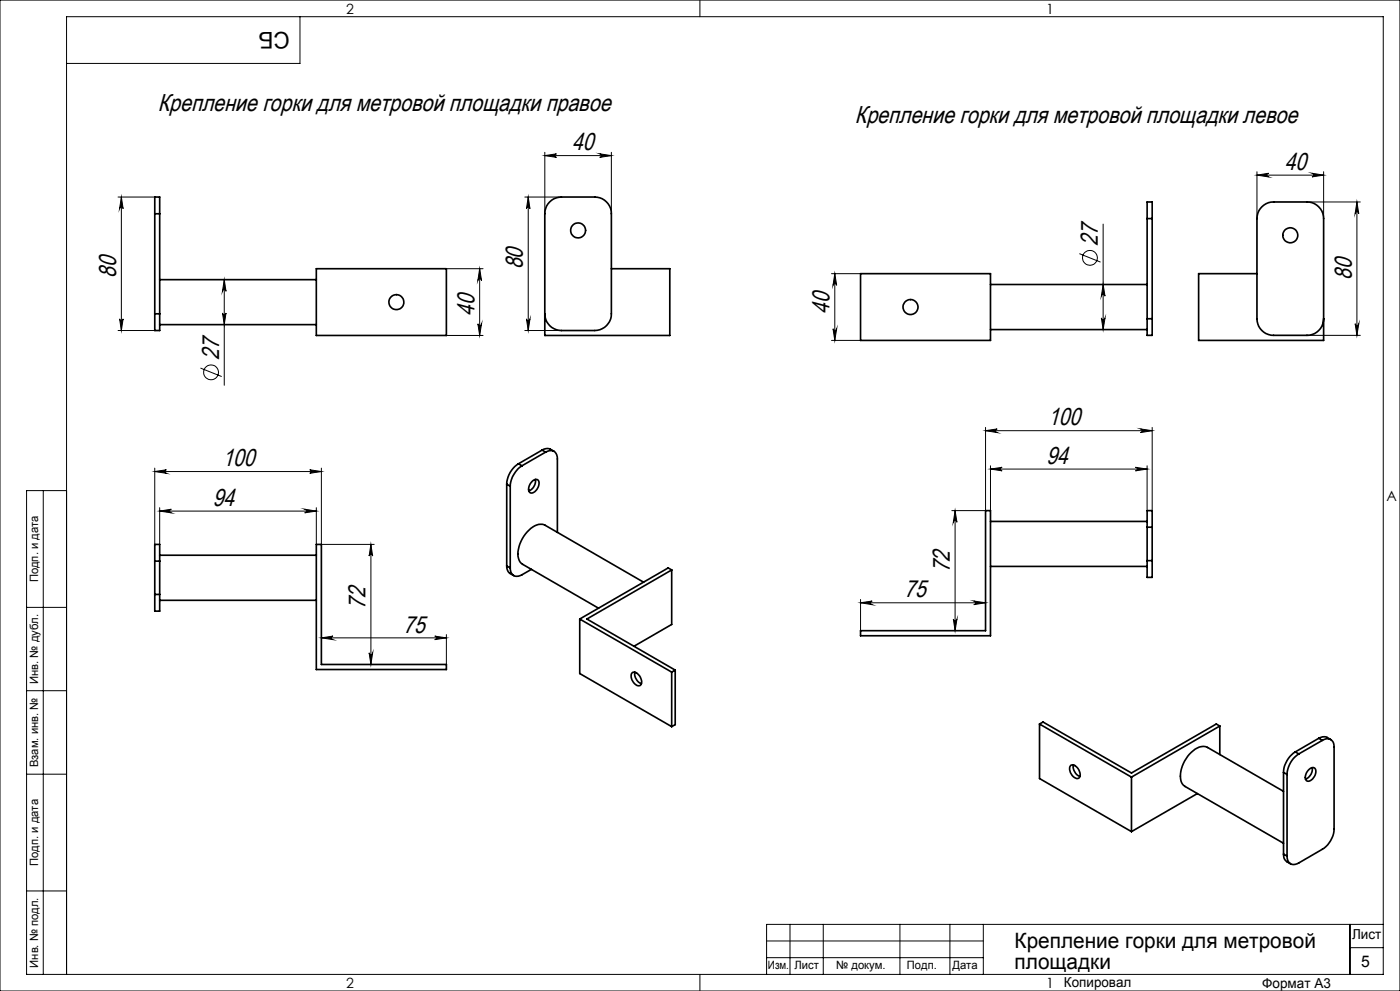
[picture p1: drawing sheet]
<svg xmlns="http://www.w3.org/2000/svg" width="420mm" height="297mm" viewBox="0 0 420 297" stroke-linecap="round" stroke-linejoin="round" font-family="sans-serif">
<g fill="none" stroke="#000" stroke-width=".3">
<path d="M0 0h420v297h-420zM90 5v14h-70M210 0v5M35.4 59.1h11M36.4 59.1l.5 3.4a.53 .53 0 0 0-.5-.5 .53 .53 0 0 0-.5 .5zM36.4 59.1v40M157.4 59.1h11M158.5 59.1v40M158.5 59.1l.5 3.4a.53 .53 0 0 0-.5-.5 .53 .53 0 0 0-.6 .5zM163.4 45.6v18.4M163.4 46.6h20M163.4 46.6l3.5-.5a.53 .53 0 0 0-.5 .5 .53 .53 0 0 0 .5 .6z"/>
<path d="M179.9 46.1l3.5 .5-3.5 .6a.53 .53 0 0 0 .6-.6 .53 .53 0 0 0-.6-.5zM183.4 45.6v18.4M377.1 51.5v14M377.1 52.5h20M377.1 52.5l3.5-.6a.55 .55 0 0 0-.5 .6 .55 .55 0 0 0 .5 .5zM393.6 51.9l3.5 .6-3.5 .5a.55 .55 0 0 0 .5-.5 .55 .55 0 0 0-.5-.6zM397.1 51.5v14M323.8 76l6.4 2.6M330.9 67.2v31.6M392.1 60.5h16M407.1 60.5l.5 3.5a.55 .55 0 0 0-.5-.5 .55 .55 0 0 0-.6 .5zM407.1 60.5v40"/>
<path d="M35.4 99.1h11M35.9 95.6a.53 .53 0 0 0 .5 .5 .53 .53 0 0 0 .5-.5l-.5 3.5zM66.7 93.8a.53 .53 0 0 0 .6 .5 .53 .53 0 0 0 .5-.5l-.5 3.5zM67.3 83.8l.5 3.5a.53 .53 0 0 0-.5-.5 .53 .53 0 0 0-.6 .5zM67.3 83.8v31.7M133.9 80.5h11M143.4 97a.55 .55 0 0 0 .5 .5 .55 .55 0 0 0 .6-.5l-.6 3.5zM143.9 80.5l.6 3.6a.55 .55 0 0 0-.6-.6 .55 .55 0 0 0-.5 .6zM143.9 80.5v20M157.4 99.1h11M157.9 95.6a.53 .53 0 0 0 .6 .5 .53 .53 0 0 0 .5-.5l-.5 3.5zM249.4 82h8.7"/>
<path d="M249.9 98.5a.55 .55 0 0 0 .6 .5 .55 .55 0 0 0 .5-.5l-.6 3.5zM250.4 82l.6 3.5a.55 .55 0 0 0-.5-.5 .55 .55 0 0 0-.6 .5zM250.4 82v20M330.4 95.3a.55 .55 0 0 0 .6 .5 .55 .55 0 0 0 .5-.5l-.6 3.5zM330.9 85.3l.6 3.5a.55 .55 0 0 0-.5-.5 .55 .55 0 0 0-.6 .5zM406.5 97a.55 .55 0 0 0 .6 .5 .55 .55 0 0 0 .5-.5l-.5 3.5zM60.1 110.3l6.4 2.6M133.9 100.5h11M249.4 102h8.7M392.1 100.5h16M295.7 129.1l3.5-.6a.55 .55 0 0 0-.5 .6 .55 .55 0 0 0 .5 .5zM295.7 128.1v24.9h-10.2"/>
<path d="M295.7 129.1h50M297.1 139.6v13.4M342.2 128.5l3.5 .6-3.5 .5a.55 .55 0 0 0 .5-.5 .55 .55 0 0 0-.5-.6zM344.1 139.6v13.4M345.7 128.1v24.9M13 147v145M20 147h-12v145h407v-287h-395v287M46.4 140.3v22.9M46.4 141.3h50M46.4 141.3l3.5-.5a.53 .53 0 0 0-.5 .5 .53 .53 0 0 0 .5 .5zM47.9 152.1v11.1M47.9 153.2h47"/>
<path d="M47.9 153.2l3.5-.6a.55 .55 0 0 0-.5 .6 .55 .55 0 0 0 .5 .5zM91.4 152.6l3.5 .6-3.5 .5a.55 .55 0 0 0 .5-.5 .55 .55 0 0 0-.5-.6zM92.9 140.8l3.5 .5-3.5 .5a.53 .53 0 0 0 .5-.5 .53 .53 0 0 0-.5-.5zM94.9 152.1v11.1M96.4 140.3v22.9h15.9M286.5 153l.6 3.5a.55 .55 0 0 0-.6-.5 .55 .55 0 0 0-.5 .5zM286.5 153v36M297.1 140.6l3.5-.6a.53 .53 0 0 0-.5 .6 .53 .53 0 0 0 .5 .5zM297.1 140.6h47M340.6 140l3.5 .6-3.5 .5a.53 .53 0 0 0 .6-.5 .53 .53 0 0 0-.6-.6zM111.3 163.2v35.9M111.3 163.2l.5 3.4a.53 .53 0 0 0-.5-.4 .53 .53 0 0 0-.6 .4z"/>
<path d="M258.2 179.7v9.3M8 182h12M96.4 191.2h37.5M96.4 191.2l3.5-.6a.53 .53 0 0 0-.5 .6 .53 .53 0 0 0 .5 .5zM110.7 195.6a.53 .53 0 0 0 .6 .6 .53 .53 0 0 0 .5-.6l-.5 3.5zM130.4 190.6l3.5 .6-3.5 .5a.53 .53 0 0 0 .5-.5 .53 .53 0 0 0-.5-.6zM133.9 190.2v8.9M258.2 180.7h37.5M258.2 180.7l3.5-.6a.55 .55 0 0 0-.5 .6 .55 .55 0 0 0 .5 .5zM286 185.5a.55 .55 0 0 0 .5 .5 .55 .55 0 0 0 .6-.5l-.6 3.5zM292.1 180.1l3.6 .6-3.6 .5a.55 .55 0 0 0 .6-.5 .55 .55 0 0 0-.6-.6zM8 207h12"/>
<path d="M8 232h12M8 267h12M237 277v15M247 277v15M270 277v15M285 277v15M295 277v15M405 277v15M415 277h-185v15M210 292v5M230 282h65M230 287h65"/>
<path d="M405 284h10"/>
<circle cx="327" cy="77.3" r="2.22"/>
<circle cx="63.3" cy="111.6" r="2.23"/>
</g>
<g fill="#000">
<path d="M163.4 46.6l3.5-.5a.53 .53 0 0 0-.5 .5 .53 .53 0 0 0 .5 .6zM179.9 46.1l3.5 .5-3.5 .6a.53 .53 0 0 0 .6-.6 .53 .53 0 0 0-.6-.5z"/>
<path d="M377.1 52.5l3.5-.6a.55 .55 0 0 0-.5 .6 .55 .55 0 0 0 .5 .5zM393.6 51.9l3.5 .6-3.5 .5a.55 .55 0 0 0 .5-.5 .55 .55 0 0 0-.5-.6z"/>
<path d="M35.9 95.6a.53 .53 0 0 0 .5 .5 .53 .53 0 0 0 .5-.5l-.5 3.5zM36.4 59.1l.5 3.4a.53 .53 0 0 0-.5-.5 .53 .53 0 0 0-.5 .5z"/>
<path d="M67.3 83.8l.5 3.5a.53 .53 0 0 0-.5-.5 .53 .53 0 0 0-.6 .5zM66.7 93.8a.53 .53 0 0 0 .6 .5 .53 .53 0 0 0 .5-.5l-.5 3.5zM143.9 80.5l.6 3.6a.55 .55 0 0 0-.6-.6 .55 .55 0 0 0-.5 .6zM143.4 97a.55 .55 0 0 0 .5 .5 .55 .55 0 0 0 .6-.5l-.6 3.5zM330.9 85.3l.6 3.5a.55 .55 0 0 0-.5-.5 .55 .55 0 0 0-.6 .5zM330.4 95.3a.55 .55 0 0 0 .6 .5 .55 .55 0 0 0 .5-.5l-.6 3.5zM250.4 82l.6 3.5a.55 .55 0 0 0-.5-.5 .55 .55 0 0 0-.6 .5zM249.9 98.5a.55 .55 0 0 0 .6 .5 .55 .55 0 0 0 .5-.5l-.6 3.5zM407.1 60.5l.5 3.5a.55 .55 0 0 0-.5-.5 .55 .55 0 0 0-.6 .5zM406.5 97a.55 .55 0 0 0 .6 .5 .55 .55 0 0 0 .5-.5l-.5 3.5zM286.5 153l.6 3.5a.55 .55 0 0 0-.6-.5 .55 .55 0 0 0-.5 .5zM286 185.5a.55 .55 0 0 0 .5 .5 .55 .55 0 0 0 .6-.5l-.6 3.5z"/>
<path d="M92.9 140.8l3.5 .5-3.5 .5a.53 .53 0 0 0 .5-.5 .53 .53 0 0 0-.5-.5zM46.4 141.3l3.5-.5a.53 .53 0 0 0-.5 .5 .53 .53 0 0 0 .5 .5zM91.4 152.6l3.5 .6-3.5 .5a.55 .55 0 0 0 .5-.5 .55 .55 0 0 0-.5-.6zM47.9 153.2l3.5-.6a.55 .55 0 0 0-.5 .6 .55 .55 0 0 0 .5 .5zM130.4 190.6l3.5 .6-3.5 .5a.53 .53 0 0 0 .5-.5 .53 .53 0 0 0-.5-.6zM96.4 191.2l3.5-.6a.53 .53 0 0 0-.5 .6 .53 .53 0 0 0 .5 .5z"/>
<path d="M340.6 140l3.5 .6-3.5 .5a.53 .53 0 0 0 .6-.5 .53 .53 0 0 0-.6-.6zM297.1 140.6l3.5-.6a.53 .53 0 0 0-.5 .6 .53 .53 0 0 0 .5 .5zM342.2 128.5l3.5 .6-3.5 .5a.55 .55 0 0 0 .5-.5 .55 .55 0 0 0-.5-.6zM295.7 129.1l3.5-.6a.55 .55 0 0 0-.5 .6 .55 .55 0 0 0 .5 .5z"/>
<path d="M111.3 163.2l.5 3.4a.53 .53 0 0 0-.5-.4 .53 .53 0 0 0-.6 .4zM110.7 195.6a.53 .53 0 0 0 .6 .6 .53 .53 0 0 0 .5-.6l-.5 3.5zM158.5 59.1l.5 3.4a.53 .53 0 0 0-.5-.5 .53 .53 0 0 0-.6 .5zM157.9 95.6a.53 .53 0 0 0 .6 .5 .53 .53 0 0 0 .5-.5l-.5 3.5z"/>
<path d="M258.2 180.7l3.5-.6a.55 .55 0 0 0-.5 .6 .55 .55 0 0 0 .5 .5zM292.1 180.1l3.6 .6-3.6 .5a.55 .55 0 0 0 .6-.5 .55 .55 0 0 0-.6-.6z"/>
</g>
<g fill="none" stroke="#000" stroke-width=".5">
<path d="M46.4 64.1v-5h1.5v5M46.4 64.1v29.9M46.4 64.1h1.5M47.9 64.1v29.9M344.1 65.5v-5h1.6v5M344.1 65.5h1.6M344.1 65.5v30M345.7 65.5v30M46.4 94v5.1h1.5v-5.1M46.4 94h1.5M47.9 97.3h47M47.9 83.8h47"/>
<path d="M94.9 80.5h39v20h-39zM183.4 80.5h17.5v20h-37.5v-36.4a5 5 0 0 1 5-5h10a5 5 0 0 1 5 5v29.9a5 5 0 0 1-5 5.1h-10a5 5 0 0 1-5-5.1M258.2 82h38.9v20h-38.9zM297.1 85.3h47M297.1 98.8h47M344.1 95.5v5h1.6v-5M344.1 95.5h1.6M377.1 82h-17.5v20h37.5v-36.5a5 5 0 0 0-5-5h-10a5 5 0 0 0-5 5v30a5 5 0 0 0 5 5h10a5 5 0 0 0 5-5M155.5 139a7.6 7.6 0 0 0-3.5 6.1M155.5 139l1.1 .6M156.6 139.6a8 8 0 0 0-3.5 6.1M162.6 134.9l.6-.3a2.74 2.74 0 0 1 3 .7"/>
<path d="M162.6 134.9l1.1 .6M162.6 134.9l-7.1 4.1M163.7 135.5a2.15 2.15 0 0 1 2.5-.3 2.15 2.15 0 0 1 1 2.3v22.1M163.7 135.5l-7.1 4.1M152 145.1l1.1 .6M152 145.1v24.5M153.1 145.7v24.5M159.7 144.2a1.14 1.14 0 0 1 1.6-.4 1.14 1.14 0 0 1 .3 1.6 2.68 2.68 0 0 1-2.5 2.3 2.44 2.44 0 0 1 .6-3.5zM160.6 143.7a3.3 3.3 0 0 1-2 3.4M297.1 156.3h47M344.1 158v-5h1.6v5M344.1 158v10"/>
<path d="M344.1 158h1.6M345.7 158v10M46.4 168.2v-5h1.5v5M46.4 178.1v5.1h1.5v-5.1M46.4 168.2h1.5M46.4 178.1h1.5M46.4 168.2v9.9M47.9 179.9h47M47.9 166.4h47M47.9 168.2v9.9M94.9 163.2h1.5v35.9h37.5v1.6h-39zM152 169.6l.2 1.1a2.67 2.67 0 0 0 1.9 1.8"/>
<path d="M152 169.6l1.1 .6M153.1 170.2a2.16 2.16 0 0 0 1 2.3 2.16 2.16 0 0 0 2.5-.2l2.8-1.7M193.1 174.5l-29.6-17.1a4.7 4.7 0 0 0-5.4 2.1 9 9 0 0 0-2.4 8.3l1.1 1.3 22.8 13.2M201.5 170.8l-25.4 14.7 26.5 15.3M201.5 170.8l-1.1-.6-26.5 15.3M201.5 170.8v16.3l-11.3 6.6M297.1 169.8h47M344.1 168v5h1.6v-5M344.1 168h1.6M173.9 185.5l27.6 15.9M173.9 185.5v16.4l27.6 15.9M258.2 189h37.5v-36h1.4v37.5h-38.9z"/>
<path d="M189.7 201.6a2.44 2.44 0 0 1 2.7 2.3 1.15 1.15 0 0 1-.4 1.6 1.15 1.15 0 0 1-1.6-.6 2.75 2.75 0 0 1-.7-3.3zM190.4 201.5a3.2 3.2 0 0 0 2 3.4M201.5 201.4v16.4M202.6 200.8l-1.1 .6M202.6 200.8v16.4l-1.1 .6M311.9 217l1-.6 26.5 15.3 25.5-14.7 1 .6M311.9 217l27.5 15.9M311.9 217v16.3l27.5 15.9M365.9 217.6l-26.5 15.3M365.9 217.6v8.5M321.2 229.4a2.44 2.44 0 0 1 2.8 2.3 1.09 1.09 0 0 1-.2 1.4 1.09 1.09 0 0 1-1.5-.1 2.8 2.8 0 0 1-1.1-3.6zM322 229.3a3.1 3.1 0 0 0 2 3.4"/>
<path d="M339.4 232.9v16.3M359.2 237.8l-19.8 11.4M385.1 237.2l-22.8-13.2a4.2 4.2 0 0 0-4.9 1.5 9.4 9.4 0 0 0-3 9l1.1 1.2 29.6 17M385.1 231.5l1 .6M385.1 231.5v24.5M386.1 232.1v24.5M388.6 225.4a7.8 7.8 0 0 0-3.5 6.1M388.6 225.4l1 .6M389.6 226a7.8 7.8 0 0 0-3.5 6.1M392.4 230.9a1.2 1.2 0 0 1 1.2-.9 1.2 1.2 0 0 1 1.2 1 2.98 2.98 0 0 1-2.7 3.1 2.13 2.13 0 0 1 .3-3.2zM393.6 230.1a3.1 3.1 0 0 1-1.9 3.4M395.6 221.3l1.1-.5a2.71 2.71 0 0 1 2.5 .8"/>
<path d="M395.6 221.3l1.1 .6M395.6 221.3l-7 4.1M396.7 221.9a2.15 2.15 0 0 1 2.5-.3 2.15 2.15 0 0 1 1 2.3v24.5a7.6 7.6 0 0 1-3.5 6.1l-7.1 4.1a2.15 2.15 0 0 1-2.5 .3 2.15 2.15 0 0 1-1-2.3M396.7 221.9l-7.1 4.1M385.1 256a2.69 2.69 0 0 0 2 2.9M385.1 256l1 .6"/>
<circle cx="173.4" cy="69" r="2.26"/>
<circle cx="387.1" cy="70.5" r="2.24"/>
<circle cx="118.9" cy="90.6" r="2.26"/>
<circle cx="273.2" cy="92" r="2.24"/>
</g>
<g font-size="7.3">
<text x="47.3" y="33.2">Крепление горки для метровой площадки правое</text>
<text x="256.5" y="36.8">Крепление горки для метровой площадки левое</text>
<text x="171.6" y="45">40</text>
<text x="385.4" y="50.9">40</text>
<text x="329.4" y="73.6" transform="rotate(-90 329.4 73.6)">27</text>
<text x="34.8" y="83.3" transform="rotate(-90 34.8 83.3)">80</text>
<text x="156.9" y="80.7" transform="rotate(-90 156.9 80.7)">80</text>
<text x="405.5" y="83.8" transform="rotate(-90 405.5 83.8)">80</text>
<text x="142.3" y="94.6" transform="rotate(-90 142.3 94.6)">40</text>
<text x="248.9" y="94.1" transform="rotate(-90 248.9 94.1)">40</text>
<text x="65.7" y="107.9" transform="rotate(-90 65.7 107.9)">27</text>
<text x="314.4" y="127.5">100</text>
<text x="66.7" y="139.7">100</text>
<text x="313.9" y="139">94</text>
<text x="63.9" y="151.6">94</text>
<text x="285" y="171.5" transform="rotate(-90 285 171.5)">72</text>
<text x="271.4" y="179.1">75</text>
<text x="109.7" y="182.5" transform="rotate(-90 109.7 182.5)">72</text>
<text x="121" y="189.6">75</text>
</g>
<text font-size="6.9" x="86.9" y="9.4" transform="rotate(-180 86.9 9.4)">СБ</text>
<g font-size="6.3">
<text x="304.4" y="284.1">Крепление горки для метровой</text>
<text x="304.4" y="290.4">площадки</text>
</g>
<text font-size="4.8" x="408.3" y="289.7">5</text>
<g font-size="4.2">
<text x="103.8" y="4.2">2</text>
<text x="313.8" y="4.2">1</text>
<text x="415.9" y="150.2">A</text>
<text x="103.8" y="296.2">2</text>
<text x="313.8" y="296.2">1</text>
</g>
<g font-size="4.1">
<text x="405.6" y="281.5">Лист</text>
<text x="319.2" y="295.9">Копировал</text>
<text x="378.7" y="296">Формат А3</text>
</g>
<g font-size="3.4">
<text x="11.4" y="174.5" transform="rotate(-90 11.4 174.5)">Подп. и дата</text>
<text x="11.4" y="205" transform="rotate(-90 11.4 205)">Инв. № дубл.</text>
<text x="11.4" y="229.9" transform="rotate(-90 11.4 229.9)">Взам. инв. №</text>
<text x="11.4" y="259.5" transform="rotate(-90 11.4 259.5)">Подп. и дата</text>
<text x="11.4" y="290" transform="rotate(-90 11.4 290)">Инв. № подл.</text>
<text x="230.4" y="290.4">Изм.</text>
<text x="238.3" y="290.4">Лист</text>
<text x="250.9" y="290.4">№ докум.</text>
<text x="272.1" y="290.4">Подп.</text>
<text x="285.7" y="290.5">Дата</text>
</g>
</svg>
